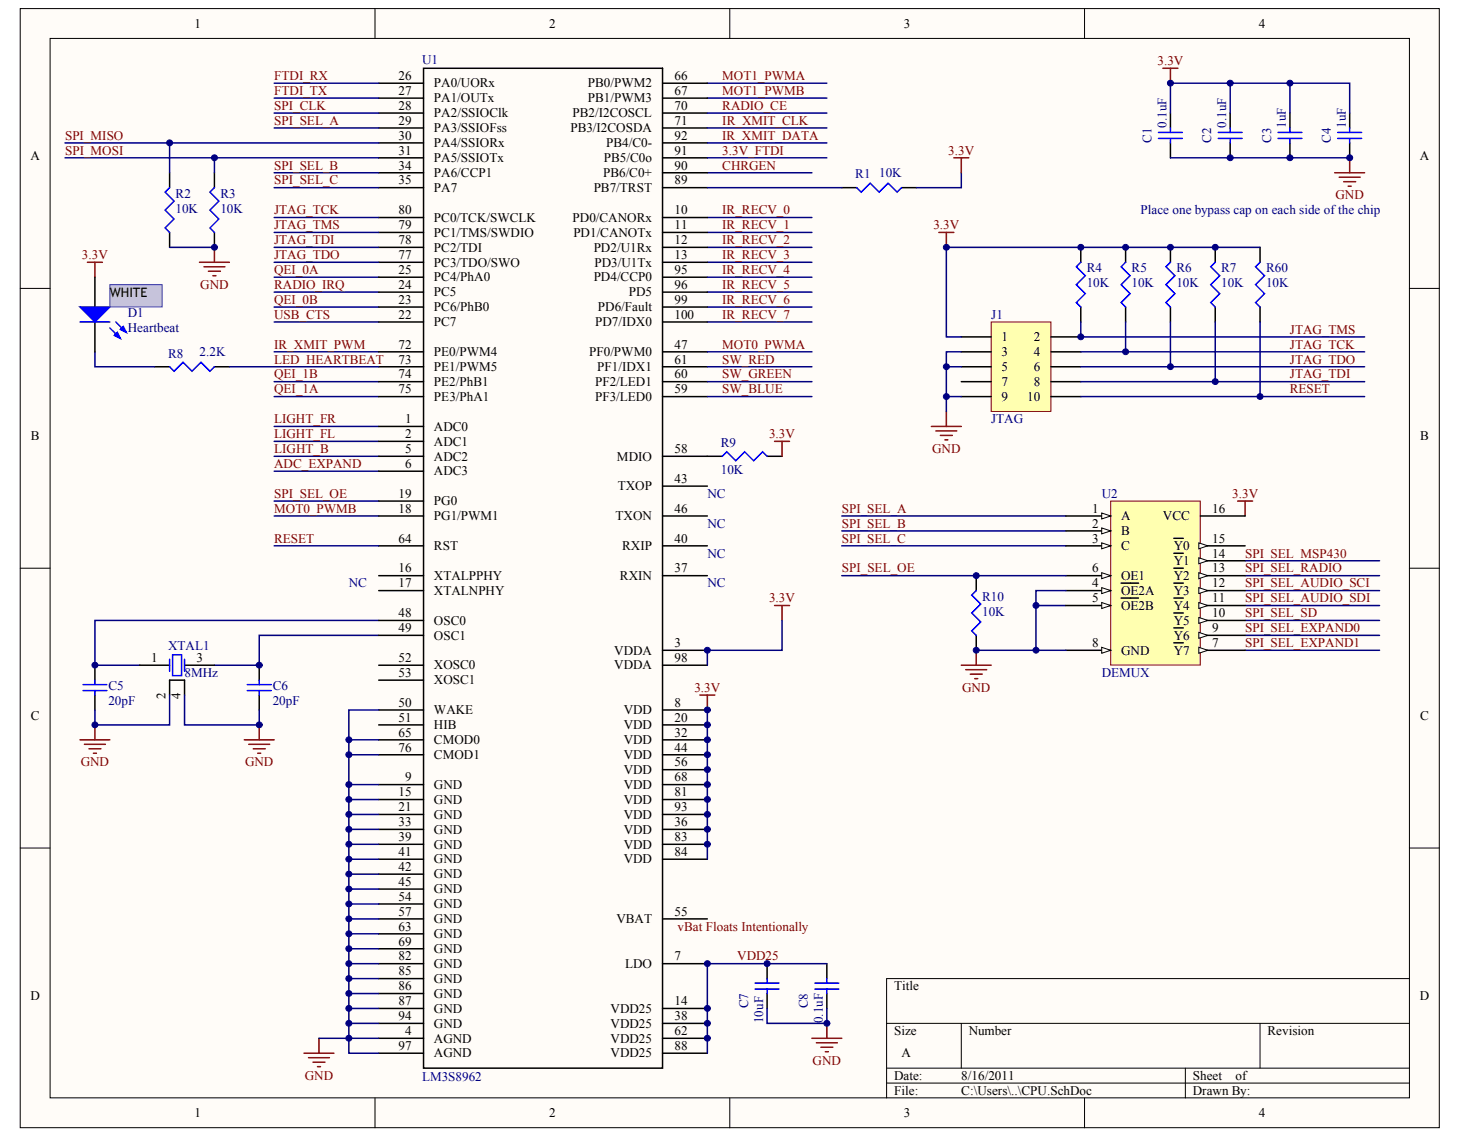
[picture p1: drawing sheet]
<svg xmlns="http://www.w3.org/2000/svg" width="258mm" height="201mm" viewBox="0 0 258 201" stroke-linecap="round" stroke-linejoin="round" font-family="sans-serif">
<g fill="#fffcf8" stroke="#000" stroke-width=".18">
<path d="M3.6 1.5h250.3v197.4h-250.3z"/>
<path d="M8.8 6.8h239.8v186.8h-239.8z"/>
</g>
<g fill="none" stroke="#000" stroke-width=".18">
<path d="M66.1 1.5v5.3M128.7 1.5v5.3M191.3 1.5v5.3M3.6 50.9h5.2M248.6 50.9h5.3M3.6 100.2h5.2M248.6 100.2h5.3M3.6 149.6h5.2M248.6 149.6h5.3M248.6 172.6h-92.2v21.1M66.1 193.7v5.2M128.7 193.7v5.2"/>
<path d="M156.4 180.5h92.2M156.4 188.4h92.2M156.4 191h92.2M169.6 180.5v7.9M191.3 193.7v5.2M209.1 188.4v5.3M222.3 180.5v7.9"/>
</g>
<g fill="none" stroke="#000" stroke-width=".26">
<path d="M206.4 19.9v2.7M217 19.9v2.7M227.5 19.9v2.7M238.1 19.9v2.7M206.4 25.2v2.6M217 25.2v2.6M227.5 25.2v2.6M238.1 25.2v2.6M27.3 64.7h2.6M37.8 64.7h2.7M16.7 117.3v2.7M45.7 117.3v2.7"/>
<path d="M16.7 122.6v2.6M45.7 122.6v2.6M135.3 170v2.6M135.3 175.2v2.7M145.8 170v2.6M145.8 175.2v2.7"/>
</g>
<g fill="none" stroke="#00f" stroke-width=".26">
<path d="M204.3 23.4h4.3M204.3 24.4h4.3M206.4 22.6v.8M206.4 24.4v.8M214.9 23.4h4.2M214.9 24.4h4.2M217 22.6v.8M217 24.4v.8M225.4 23.4h4.2M225.4 24.4h4.2M227.5 22.6v.8M227.5 24.4v.8"/>
<path d="M236 23.4h4.2M236 24.4h4.2M238.1 22.6v.8M238.1 24.4v.8M29.9 64.7l.8 .8 1.6-1.6 1.6 1.6 1.5-1.6 1.6 1.6 .8-.8M16.7 120v.8M45.7 120v.8M14.6 120.8h4.2M14.6 121.8h4.2M16.7 121.8v.8M43.6 120.8h4.2M43.6 121.8h4.2"/>
<path d="M45.7 121.8v.8M133.2 173.4h4.2M133.2 174.5h4.2M135.3 172.6v.8M135.3 174.5v.7M143.7 173.4h4.3M143.7 174.5h4.3M145.8 172.6v.8M145.8 174.5v.7"/>
</g>
<g fill="none" stroke="#800000" stroke-width=".26">
<path d="M205.1 12h2.7M206.4 12v2.7M235.4 30.5h5.3M236.2 31.3h3.7M237 32h2.1M237.8 32.8h.5M238.1 27.8v2.7M14.1 130.5h5.3M14.9 131.3h3.7M15.7 132.1h2.1M16.5 132.9h.5M16.7 127.9v2.6"/>
<path d="M43.1 130.5h5.3M43.9 131.3h3.7M44.7 132.1h2.1M45.5 132.9h.5M45.7 127.9v2.6M143.2 183.1h5.3M144 183.9h3.7M144.8 184.7h2.1M145.6 185.5h.5M145.8 180.5v2.6"/>
</g>
<g fill="none" stroke="#000080" stroke-width=".26">
<path d="M124.8 14.7h21M124.8 17.3h21M206.4 19.9v-5.2h31.7v5.2M217 14.7v5.2M227.5 14.7v5.2M124.8 30.5h18.4M124.8 38.4h18.4M206.4 27.8h31.7M48.4 48.9h18.4M48.4 51.5h18.4M48.4 54.2h18.4M48.4 56.8h18.4"/>
<path d="M124.8 51.5h18.4M124.8 54.2h18.4M124.8 56.8h18.4M124.8 41h18.4M124.8 43.6h18.4M124.8 46.3h18.4M48.4 62.1h18.4M48.4 67.3h18.4M48.4 70h18.4M48.4 75.2h18.4M48.4 77.9h18.4M48.4 80.5h18.4"/>
<path d="M48.4 83.1h18.4M48.4 88.4h18.4M48.4 91h18.4M66.8 109.4h-50.1v7.9h7.9M66.8 112.1h-21.1v5.2h-7.9M135.3 177.9v2.6h10.5v-2.6"/>
</g>
<path d="M174.8 56.8h10.6v15.8h-10.6z" fill="#ffffb0" stroke="#800000" stroke-width=".18"/>
<g fill="none" stroke="#000" stroke-width=".26">
<path d="M66.8 14.7h7.9M66.8 17.3h7.9M66.8 19.9h7.9M74.7 12h42.2v176.4h-42.2zM116.9 14.7h7.9M116.9 17.3h7.9M116.9 19.9h7.9M29.9 30.5v2.6M37.8 30.5v2.6M66.8 38.4h7.9M66.8 22.6h7.9M66.8 25.2h7.9"/>
<path d="M66.8 27.8h7.9M66.8 30.5h7.9M66.8 33.1h7.9M116.9 38.4h7.9M116.9 22.6h7.9M116.9 25.2h7.9M116.9 27.8h7.9M116.9 30.5h7.9M116.9 33.1h7.9M148.5 33.1h2.6M159 33.1h2.7M29.9 41v2.6"/>
<path d="M37.8 41v2.6M66.8 41h7.9M66.8 43.6h7.9M66.8 46.3h7.9M66.8 56.8h7.9M66.8 54.2h7.9M66.8 51.5h7.9M66.8 48.9h7.9M116.9 41h7.9M116.9 43.6h7.9M116.9 46.3h7.9M116.9 56.8h7.9"/>
<path d="M116.9 54.2h7.9M116.9 51.5h7.9M116.9 48.9h7.9M169.6 59.4h5.2M185.4 59.4h5.2M190.6 43.6v2.7M190.6 54.2v2.6M198.5 43.6v2.7M198.5 54.2v2.6M206.4 43.6v2.7M206.4 54.2v2.6M214.4 43.6v2.7"/>
<path d="M214.4 54.2v2.6M66.8 62.1h7.9M66.8 64.7h7.9M66.8 67.3h7.9M66.8 70h7.9M66.8 75.2h7.9M66.8 77.9h7.9M116.9 62.1h7.9M116.9 64.7h7.9M116.9 67.3h7.9M116.9 70h7.9M169.6 62.1h5.2"/>
<path d="M169.6 64.7h5.2M169.6 67.3h5.2M169.6 70h5.2M185.4 62.1h5.2M185.4 64.7h5.2M185.4 67.3h5.2M185.4 70h5.2M66.8 80.5h7.9M66.8 83.1h7.9M66.8 91h7.9M66.8 88.4h7.9M66.8 96.3h7.9"/>
<path d="M116.9 80.5h10.5M116.9 91h7.9M116.9 96.3h7.9M116.9 85.7h7.9M135.3 80.5h2.6M66.8 101.5h7.9M66.8 104.2h7.9M66.8 109.4h7.9M66.8 112.1h7.9M66.8 117.3h7.9M66.8 120h7.9M116.9 114.7h7.9"/>
<path d="M116.9 101.5h7.9M116.9 117.3h7.9M172.2 101.5v2.7M172.2 112.1v2.6M66.8 125.2h7.9M66.8 138.4h7.9M66.8 127.9h7.9M66.8 130.5h7.9M66.8 133.1h7.9M116.9 125.2h7.9M116.9 138.4h7.9M116.9 127.9h7.9"/>
<path d="M116.9 130.5h7.9M116.9 133.1h7.9M116.9 135.8h7.9M66.8 141h7.9M66.8 143.7h7.9M66.8 146.3h7.9M66.8 148.9h7.9M66.8 151.6h7.9M66.8 154.2h7.9M66.8 156.8h7.9M66.8 159.5h7.9M116.9 141h7.9"/>
<path d="M116.9 143.7h7.9M116.9 146.3h7.9M116.9 148.9h7.9M116.9 151.6h7.9M66.8 170h7.9M66.8 177.9h7.9M66.8 162.1h7.9M66.8 164.7h7.9M66.8 167.4h7.9M66.8 172.6h7.9M66.8 175.2h7.9M116.9 170h7.9"/>
<path d="M116.9 177.9h7.9M116.9 162.1h7.9M66.8 183.1h7.9M66.8 180.5h7.9M66.8 185.8h7.9M116.9 183.1h7.9M116.9 180.5h7.9M116.9 185.8h7.9"/>
</g>
<g fill="none" stroke="#000080" stroke-width=".26">
<path d="M48.4 14.7h18.4M48.4 17.3h18.4M48.4 19.9h18.4M124.8 19.9h21M11.5 25.2h18.4M11.5 27.8h26.3M48.4 30.5h18.4M48.4 22.6h18.4M48.4 33.1h18.4M48.4 38.4h18.4M66.8 27.8h-29v2.7M66.8 25.2h-36.9v5.3"/>
<path d="M124.8 22.6h21M124.8 33.1h23.7M124.8 25.2h21M124.8 27.8h21M169.6 30.5v2.6h-7.9M29.9 43.6h7.9M48.4 41h18.4M48.4 43.6h18.4M48.4 46.3h18.4M124.8 48.9h18.4M190.6 56.8v2.6h50.1M198.5 56.8v5.3"/>
<path d="M206.4 56.8v7.9M214.4 56.8v10.5M16.7 62.1v2.6h10.6M40.5 64.7h26.3M124.8 64.7h18.4M124.8 62.1h18.4M124.8 67.3h18.4M124.8 70h18.4M166.9 64.7h2.7M166.9 70v2.6M169.6 62.1h-2.7v7.9h2.7M190.6 64.7h50.1"/>
<path d="M190.6 62.1h50.1M190.6 67.3h50.1M190.6 70h50.1M48.4 96.3h18.4M148.5 96.3h39.5M148.5 91h39.5M148.5 93.6h39.5M219.6 98.9h23.7M137.9 109.4v5.3h-13.1v2.6M182.7 106.8h5.3M219.6 101.5h23.7M219.6 104.2h23.7"/>
<path d="M219.6 106.8h23.7M219.6 109.4h23.7M219.6 112.1h23.7M219.6 114.7h23.7M61.5 138.4h5.3M61.5 133.1h5.3M61.5 130.5h5.3M66.8 125.2h-5.3v57.9h5.3M124.8 125.2v26.4M61.5 159.5h5.3M61.5 156.8h5.3M61.5 154.2h5.3"/>
<path d="M61.5 151.6h5.3M61.5 148.9h5.3M61.5 146.3h5.3M61.5 143.7h5.3M61.5 141h5.3M61.5 177.9h5.3M61.5 175.2h5.3M61.5 172.6h5.3M61.5 170h5.3M61.5 167.4h5.3M61.5 164.7h5.3M61.5 162.1h5.3"/>
<path d="M145.8 170h-21v15.8M56.3 183.1h5.2v2.7h5.3M61.5 180.5h5.3"/>
</g>
<g fill="none" stroke="#800000" stroke-width=".26">
<path d="M168.2 27.8h2.7M169.6 27.8v2.7M15.4 46.3h2.7M16.7 46.3v2.6M35.2 46.3h5.3M36 47.1h3.7M36.8 47.8h2.1M37.6 48.6h.5M37.8 43.6v2.7M165.6 41h2.6M166.9 41v2.6M136.6 77.9h2.7"/>
<path d="M137.9 77.9v2.6M164.3 75.2h5.3M165.1 76h3.7M165.9 76.8h2.1M166.7 77.6h.5M166.9 72.6v2.6M218.3 88.4h2.6M219.6 88.4v2.6M136.6 106.8h2.7M137.9 106.8v2.6M169.6 117.3h5.2M170.4 118.1h3.6"/>
<path d="M171.1 118.9h2.2M171.9 119.7h.6M172.2 114.7v2.6M123.5 122.6h2.6M124.8 122.6v2.6M53.6 185.8h5.3M54.4 186.6h3.7M55.2 187.4h2.1M56 188.1h.5M56.3 183.1v2.7"/>
</g>
<path d="M29.9 33.1l-.8 .8 1.6 1.6-1.6 1.6 1.6 1.5-1.6 1.6 .8 .8M37.8 33.1l-.8 .8 1.6 1.6-1.6 1.6 1.6 1.5-1.6 1.6 .8 .8M151.1 33.1l.8 .8 1.6-1.6 1.6 1.6 1.6-1.6 1.5 1.6 .8-.8M190.6 46.3l-.7 .8 1.5 1.5-1.5 1.6 1.5 1.6-1.5 1.6 .7 .8M198.5 46.3l-.7 .8 1.5 1.5-1.5 1.6 1.5 1.6-1.5 1.6 .7 .8M206.4 46.3l-.7 .8 1.5 1.5-1.5 1.6 1.5 1.6-1.5 1.6 .7 .8M214.4 46.3l-.8 .8 1.5 1.5-1.5 1.6 1.5 1.6-1.5 1.6 .8 .8M127.4 80.5l.8-.8 1.6 1.6 1.6-1.6 1.5 1.6 1.6-1.6 .8 .8M172.2 104.2l-.8 .8 1.6 1.5-1.6 1.6 1.6 1.6-1.6 1.6 .8 .8" fill="none" stroke="#00f" stroke-width=".26"/>
<path d="M195.9 88.4h15.8v28.9h-15.8z" fill="#ffffb0" stroke="#800000" stroke-width=".18"/>
<g fill="none" stroke="#000" stroke-width=".26">
<path d="M188 91h7.9M188 93.6h7.9M188 96.3h7.9M207.1 97.6h1.6M207.1 95h1.6M211.7 91h7.9M211.7 96.3h7.9M211.7 98.9h7.9M188 104.2h7.9M188 106.8h7.9M188 101.5h7.9M188 114.7h7.9"/>
<path d="M197.8 102.9h3M197.8 105.5h3M207.1 102.9h1.6M207.1 105.5h1.6M207.1 113.4h1.6M207.1 110.8h1.6M207.1 108.1h1.6M207.1 100.2h1.6M211.7 104.2h7.9M211.7 106.8h7.9M211.7 101.5h7.9M211.7 114.7h7.9"/>
<path d="M211.7 112.1h7.9M211.7 109.4h7.9"/>
</g>
<g fill="#fffcf8" stroke="#000" stroke-width=".18">
<path d="M194.3 90.5l1.6 .5-1.6 .5z"/>
<path d="M194.3 93.1l1.6 .5-1.6 .6z"/>
<path d="M194.3 95.8l1.6 .5-1.6 .5z"/>
<path d="M194.3 101l1.6 .5-1.6 .6z"/>
<path d="M194.3 103.6l1.6 .6-1.6 .5z"/>
<path d="M194.3 106.3l1.6 .5-1.6 .5z"/>
<path d="M194.3 114.2l1.6 .5-1.6 .5z"/>
<path d="M211.5 114.2l1.5 .5-1.5 .5z"/>
<path d="M211.5 111.5l1.5 .6-1.5 .5z"/>
<path d="M211.5 108.9l1.5 .5-1.5 .6z"/>
<path d="M211.5 106.3l1.5 .5-1.5 .5z"/>
<path d="M211.5 103.6l1.5 .6-1.5 .5z"/>
<path d="M211.5 101l1.5 .5-1.5 .6z"/>
<path d="M211.5 98.4l1.5 .5-1.5 .5z"/>
<path d="M211.5 95.8l1.5 .5-1.5 .5z"/>
</g>
<path d="M16.7 48.9v5.3M16.7 56.8v5.3M222.3 43.6v2.7M222.3 54.2v2.6M24.6 117.3h5.3M32.6 117.3h5.2M29.9 122.6v-2.6h2.7v2.6" fill="none" stroke="#000" stroke-width=".26"/>
<g fill="#00f" stroke="#00f" stroke-width=".26">
<path d="M14.1 54.2h5.3l-2.7 2.6z"/>
<path d="M20.2 59.2l.5-.6 .5 1.1z"/>
<path d="M21.2 58.1l.5-.5 .6 1z"/>
</g>
<path d="M14.1 56.8h5.3M19.4 57.8l1.8 1.9M20.4 56.8l1.9 1.8M222.3 46.3l-.8 .8 1.5 1.5-1.5 1.6 1.5 1.6-1.5 1.6 .8 .8M29.9 116.3v2.1M30.4 115.5h1.6v3.7h-1.6zM32.6 116.3v2.1" fill="none" stroke="#00f" stroke-width=".26"/>
<path d="M222.3 43.6h-55.4v15.8h2.7M222.3 56.8v13.2M148.5 101.5h39.5M172.2 114.7h15.8M188 104.2h-5.3v10.5M29.9 122.6v5.3h-13.2v-2.7M32.6 122.6v5.3h13.1v-2.7" fill="none" stroke="#000080" stroke-width=".26"/>
<path d="M19.4 50.2h9.2v3.9h-9.2z" fill="#ccc3e1" stroke="#0075ad" stroke-width=".18"/>
<g fill="#000080" stroke="#000080" stroke-width=".18">
<circle cx="16.7" cy="127.9" r=".52"/>
<circle cx="16.7" cy="117.3" r=".52"/>
<circle cx="29.9" cy="25.2" r=".52"/>
<circle cx="37.8" cy="43.6" r=".52"/>
<circle cx="37.8" cy="27.8" r=".52"/>
<circle cx="45.7" cy="127.9" r=".52"/>
<circle cx="45.7" cy="117.3" r=".52"/>
<circle cx="61.5" cy="183.1" r=".52"/>
<circle cx="61.5" cy="180.5" r=".52"/>
<circle cx="61.5" cy="177.9" r=".52"/>
<circle cx="61.5" cy="175.2" r=".52"/>
<circle cx="61.5" cy="172.6" r=".52"/>
<circle cx="61.5" cy="170" r=".52"/>
<circle cx="61.5" cy="167.3" r=".52"/>
<circle cx="61.5" cy="164.7" r=".52"/>
<circle cx="61.5" cy="162.1" r=".52"/>
<circle cx="61.5" cy="159.4" r=".52"/>
<circle cx="61.5" cy="156.8" r=".52"/>
<circle cx="61.5" cy="154.2" r=".52"/>
<circle cx="61.5" cy="151.5" r=".52"/>
<circle cx="61.5" cy="148.9" r=".52"/>
<circle cx="61.5" cy="146.3" r=".52"/>
<circle cx="61.5" cy="143.6" r=".52"/>
<circle cx="61.5" cy="141" r=".52"/>
<circle cx="61.5" cy="138.4" r=".52"/>
<circle cx="61.5" cy="133.1" r=".52"/>
<circle cx="61.5" cy="130.5" r=".52"/>
<circle cx="124.8" cy="183.1" r=".52"/>
<circle cx="124.8" cy="180.5" r=".52"/>
<circle cx="124.8" cy="177.9" r=".52"/>
<circle cx="124.8" cy="170" r=".52"/>
<circle cx="124.8" cy="148.9" r=".52"/>
<circle cx="124.8" cy="146.3" r=".52"/>
<circle cx="124.8" cy="143.6" r=".52"/>
<circle cx="124.8" cy="141" r=".52"/>
<circle cx="124.8" cy="138.4" r=".52"/>
<circle cx="124.8" cy="135.7" r=".52"/>
<circle cx="124.8" cy="133.1" r=".52"/>
<circle cx="124.8" cy="130.5" r=".52"/>
<circle cx="124.8" cy="127.9" r=".52"/>
<circle cx="124.8" cy="125.2" r=".52"/>
<circle cx="124.8" cy="114.7" r=".52"/>
<circle cx="135.3" cy="170" r=".52"/>
<circle cx="145.9" cy="180.5" r=".52"/>
<circle cx="166.9" cy="69.9" r=".52"/>
<circle cx="166.9" cy="64.7" r=".52"/>
<circle cx="166.9" cy="43.6" r=".52"/>
<circle cx="172.2" cy="114.7" r=".52"/>
<circle cx="172.2" cy="101.5" r=".52"/>
<circle cx="182.7" cy="114.7" r=".52"/>
<circle cx="182.7" cy="106.8" r=".52"/>
<circle cx="190.6" cy="59.4" r=".52"/>
<circle cx="190.6" cy="43.6" r=".52"/>
<circle cx="198.6" cy="62" r=".52"/>
<circle cx="198.6" cy="43.6" r=".52"/>
<circle cx="206.5" cy="64.7" r=".52"/>
<circle cx="206.5" cy="43.6" r=".52"/>
<circle cx="206.5" cy="14.7" r=".52"/>
<circle cx="214.4" cy="67.3" r=".52"/>
<circle cx="214.4" cy="43.6" r=".52"/>
<circle cx="217" cy="27.8" r=".52"/>
<circle cx="217" cy="14.7" r=".52"/>
<circle cx="222.3" cy="69.9" r=".52"/>
<circle cx="227.5" cy="27.8" r=".52"/>
<circle cx="227.5" cy="14.7" r=".52"/>
<circle cx="238.1" cy="27.8" r=".52"/>
</g>
<g font-size="2.3">
<text x="34.3" y="4.9">1</text>
<text x="96.9" y="4.9">2</text>
<text x="159.4" y="4.9">3</text>
<text x="222" y="4.9">4</text>
<text x="70.3" y="14.1">26</text>
<text x="70.3" y="16.7">27</text>
<text x="76.6" y="15.4">PA0/UORx</text>
<text x="103.7" y="15.4">PB0/PWM2</text>
<text x="119" y="14.1">66</text>
<text x="119" y="16.7">67</text>
<text x="70.3" y="19.4">28</text>
<text x="70.3" y="22">29</text>
<text x="76.6" y="18.1">PA1/OUTx</text>
<text x="76.6" y="20.7">PA2/SSIOClk</text>
<text x="76.6" y="23.3">PA3/SSIOFss</text>
<text x="100.6" y="23.3">PB3/I2COSDA</text>
<text x="101" y="20.7">PB2/I2COSCL</text>
<text x="103.7" y="18.1">PB1/PWM3</text>
<text x="119" y="19.4">70</text>
<text x="119" y="22">71</text>
<text x="5.4" y="28.2">A</text>
<text x="70.3" y="24.6">30</text>
<text x="70.3" y="27.3">31</text>
<text x="70.3" y="29.9">34</text>
<text x="76.6" y="26">PA4/SSIORx</text>
<text x="76.6" y="28.6">PA5/SSIOTx</text>
<text x="106.5" y="28.6">PB5/C0o</text>
<text x="106.9" y="26">PB4/C0-</text>
<text x="119" y="29.9">90</text>
<text x="119" y="27.3">91</text>
<text x="119" y="24.6">92</text>
<text x="250.4" y="28.2">A</text>
<text x="70.3" y="32.5">35</text>
<text x="76.6" y="31.2">PA6/CCP1</text>
<text x="76.6" y="33.9">PA7</text>
<text x="104.7" y="33.9">PB7/TRST</text>
<text x="106.4" y="31.2">PB6/C0+</text>
<text x="119" y="32.5">89</text>
<text x="70.3" y="40.4">79</text>
<text x="70.3" y="37.8">80</text>
<text x="76.6" y="41.7">PC1/TMS/SWDIO</text>
<text x="76.6" y="39.1">PC0/TCK/SWCLK</text>
<text x="101" y="39.1">PD0/CANORx</text>
<text x="101.1" y="41.7">PD1/CANOTx</text>
<text x="119" y="37.8">10</text>
<text x="119" y="40.4">11</text>
<text x="70.3" y="45.7">77</text>
<text x="70.3" y="43.1">78</text>
<text x="76.6" y="47">PC3/TDO/SWO</text>
<text x="76.6" y="44.4">PC2/TDI</text>
<text x="104.7" y="44.4">PD2/U1Rx</text>
<text x="104.9" y="47">PD3/U1Tx</text>
<text x="119" y="43.1">12</text>
<text x="119" y="45.7">13</text>
<text x="19.4" y="52.4">WHITE</text>
<text x="70.3" y="53.6">23</text>
<text x="70.3" y="51">24</text>
<text x="70.3" y="48.3">25</text>
<text x="76.6" y="52.3">PC5</text>
<text x="76.6" y="49.6">PC4/PhA0</text>
<text x="104.7" y="49.6">PD4/CCP0</text>
<text x="110.9" y="52.3">PD5</text>
<text x="119" y="48.3">95</text>
<text x="119" y="51">96</text>
<text x="119" y="53.6">99</text>
<text x="70.3" y="56.2">22</text>
<text x="76.6" y="57.5">PC7</text>
<text x="76.6" y="54.9">PC6/PhB0</text>
<text x="105" y="57.5">PD7/IDX0</text>
<text x="105.5" y="54.9">PD6/Fault</text>
<text x="119" y="56.2">100</text>
<text x="70.3" y="61.5">72</text>
<text x="70.3" y="64.1">73</text>
<text x="76.6" y="62.8">PE0/PWM4</text>
<text x="76.6" y="65.4">PE1/PWM5</text>
<text x="103.9" y="62.8">PF0/PWM0</text>
<text x="105.4" y="65.4">PF1/IDX1</text>
<text x="119" y="61.5">47</text>
<text x="119" y="64.1">61</text>
<text x="176.7" y="60.2">1</text>
<text x="176.7" y="62.8">3</text>
<text x="176.7" y="65.4">5</text>
<text x="182.4" y="60.2">2</text>
<text x="182.4" y="62.8">4</text>
<text x="182.4" y="65.4">6</text>
<text x="70.3" y="66.8">74</text>
<text x="70.3" y="69.4">75</text>
<text x="76.6" y="68.1">PE2/PhB1</text>
<text x="76.6" y="70.7">PE3/PhA1</text>
<text x="105" y="70.7">PF3/LED0</text>
<text x="105" y="68.1">PF2/LED1</text>
<text x="119" y="69.4">59</text>
<text x="119" y="66.8">60</text>
<text x="176.7" y="68.1">7</text>
<text x="176.7" y="70.7">9</text>
<text x="181.2" y="70.7">10</text>
<text x="182.4" y="68.1">8</text>
<text x="5.4" y="77.6">B</text>
<text x="71.4" y="74.7">1</text>
<text x="71.4" y="77.3">2</text>
<text x="76.6" y="76">ADC0</text>
<text x="250.5" y="77.6">B</text>
<text x="71.4" y="79.9">5</text>
<text x="71.4" y="82.5">6</text>
<text x="76.6" y="78.6">ADC1</text>
<text x="76.6" y="81.2">ADC2</text>
<text x="76.6" y="83.9">ADC3</text>
<text x="108.8" y="81.2">MDIO</text>
<text x="119" y="79.9">58</text>
<text x="70.3" y="87.8">19</text>
<text x="76.6" y="89.1">PG0</text>
<text x="109" y="86.5">TXOP</text>
<text x="119" y="85.2">43</text>
<text x="70.3" y="90.4">18</text>
<text x="70.3" y="95.7">64</text>
<text x="76.6" y="91.8">PG1/PWM1</text>
<text x="108.6" y="91.8">TXON</text>
<text x="119" y="95.7">40</text>
<text x="119" y="90.4">46</text>
<text x="192.6" y="90.4">1</text>
<text x="192.6" y="93.1">2</text>
<text x="192.6" y="95.7">3</text>
<text x="197.8" y="91.8">A</text>
<text x="197.8" y="94.4">B</text>
<text x="205.1" y="91.8">VCC</text>
<text x="213.8" y="95.7">15</text>
<text x="213.8" y="90.4">16</text>
<text x="70.3" y="101">16</text>
<text x="76.6" y="97">RST</text>
<text x="109.8" y="97">RXIP</text>
<text x="119" y="101">37</text>
<text x="192.6" y="101">6</text>
<text x="197.8" y="97">C</text>
<text x="207.1" y="99.7">Y1</text>
<text x="207.1" y="97">Y0</text>
<text x="213.8" y="101">13</text>
<text x="213.8" y="98.3">14</text>
<text x="70.3" y="103.6">17</text>
<text x="76.6" y="102.3">XTALPPHY</text>
<text x="76.6" y="104.9">XTALNPHY</text>
<text x="109.4" y="102.3">RXIN</text>
<text x="192.6" y="103.6">4</text>
<text x="192.6" y="106.2">5</text>
<text x="197.8" y="104.9">OE2A</text>
<text x="197.8" y="107.6">OE2B</text>
<text x="197.8" y="102.3">OE1</text>
<text x="207.1" y="107.6">Y4</text>
<text x="207.1" y="104.9">Y3</text>
<text x="207.1" y="102.3">Y2</text>
<text x="213.8" y="106.2">11</text>
<text x="213.8" y="103.6">12</text>
<text x="70.3" y="108.9">48</text>
<text x="70.3" y="111.5">49</text>
<text x="76.6" y="110.2">OSC0</text>
<text x="76.6" y="112.8">OSC1</text>
<text x="207.1" y="112.8">Y6</text>
<text x="207.1" y="110.2">Y5</text>
<text x="213.8" y="111.5">9</text>
<text x="213.8" y="108.9">10</text>
<text x="26.6" y="116.8">1</text>
<text x="34.7" y="116.8">3</text>
<text x="70.3" y="116.8">52</text>
<text x="70.3" y="119.4">53</text>
<text x="76.6" y="118.1">XOSC0</text>
<text x="108.4" y="115.5">VDDA</text>
<text x="108.4" y="118.1">VDDA</text>
<text x="119" y="114.1">3</text>
<text x="119" y="116.8">98</text>
<text x="192.6" y="114.1">8</text>
<text x="197.8" y="115.5">GND</text>
<text x="207.1" y="115.5">Y7</text>
<text x="213.8" y="114.1">7</text>
<text x="29.2" y="123.3" transform="rotate(-90 29.2 123.3)">2</text>
<text x="31.9" y="123.3" transform="rotate(-90 31.9 123.3)">4</text>
<text x="70.3" y="124.7">50</text>
<text x="76.6" y="126">WAKE</text>
<text x="76.6" y="120.7">XOSC1</text>
<text x="110" y="126">VDD</text>
<text x="119" y="124.7">8</text>
<text x="5.4" y="127">C</text>
<text x="70.3" y="127.3">51</text>
<text x="70.3" y="129.9">65</text>
<text x="76.6" y="128.6">HIB</text>
<text x="76.6" y="131.2">CMOD0</text>
<text x="110" y="128.6">VDD</text>
<text x="110" y="131.2">VDD</text>
<text x="119" y="127.3">20</text>
<text x="119" y="129.9">32</text>
<text x="250.5" y="127">C</text>
<text x="70.3" y="132.6">76</text>
<text x="71.4" y="137.8">9</text>
<text x="76.6" y="133.9">CMOD1</text>
<text x="110" y="133.9">VDD</text>
<text x="110" y="136.5">VDD</text>
<text x="119" y="132.6">44</text>
<text x="119" y="135.2">56</text>
<text x="119" y="137.8">68</text>
<text x="70.3" y="140.5">15</text>
<text x="70.3" y="143.1">21</text>
<text x="76.6" y="139.1">GND</text>
<text x="76.6" y="141.8">GND</text>
<text x="110" y="139.1">VDD</text>
<text x="110" y="141.8">VDD</text>
<text x="119" y="140.5">81</text>
<text x="119" y="143.1">93</text>
<text x="70.3" y="145.7">33</text>
<text x="70.3" y="148.4">39</text>
<text x="76.6" y="144.4">GND</text>
<text x="76.6" y="147">GND</text>
<text x="76.6" y="149.7">GND</text>
<text x="110" y="147">VDD</text>
<text x="110" y="149.7">VDD</text>
<text x="110" y="144.4">VDD</text>
<text x="119" y="145.7">36</text>
<text x="119" y="148.4">83</text>
<text x="70.3" y="151">41</text>
<text x="70.3" y="153.6">42</text>
<text x="76.6" y="152.3">GND</text>
<text x="76.6" y="154.9">GND</text>
<text x="110" y="152.3">VDD</text>
<text x="119" y="151">84</text>
<text x="70.3" y="156.3">45</text>
<text x="70.3" y="158.9">54</text>
<text x="70.3" y="161.5">57</text>
<text x="76.6" y="157.6">GND</text>
<text x="76.6" y="160.2">GND</text>
<text x="119" y="161.5">55</text>
<text x="70.3" y="164.2">63</text>
<text x="70.3" y="166.8">69</text>
<text x="76.6" y="162.8">GND</text>
<text x="76.6" y="165.5">GND</text>
<text x="108.7" y="162.8">VBAT</text>
<text x="70.3" y="169.4">82</text>
<text x="70.3" y="172">85</text>
<text x="76.6" y="168.1">GND</text>
<text x="76.6" y="170.7">GND</text>
<text x="76.6" y="173.4">GND</text>
<text x="110.3" y="170.7">LDO</text>
<text x="119" y="169.4">7</text>
<text x="5.4" y="176.3">D</text>
<text x="70.3" y="174.7">86</text>
<text x="70.3" y="177.3">87</text>
<text x="70.3" y="179.9">94</text>
<text x="76.6" y="176">GND</text>
<text x="76.6" y="178.6">GND</text>
<text x="107.7" y="178.6">VDD25</text>
<text x="119" y="177.3">14</text>
<text x="119" y="179.9">38</text>
<text x="157.7" y="174.7">Title</text>
<text x="250.4" y="176.3">D</text>
<text x="70.3" y="185.2">97</text>
<text x="71.4" y="182.6">4</text>
<text x="76.6" y="183.9">AGND</text>
<text x="76.6" y="181.3">GND</text>
<text x="107.7" y="181.3">VDD25</text>
<text x="107.7" y="183.9">VDD25</text>
<text x="119" y="182.6">62</text>
<text x="119" y="185.2">88</text>
<text x="157.7" y="182.6">Size</text>
<text x="170.9" y="182.6">Number</text>
<text x="223.6" y="182.6">Revision</text>
<text x="76.6" y="186.5">AGND</text>
<text x="107.7" y="186.5">VDD25</text>
<text x="157.7" y="190.5">Date:</text>
<text x="159" y="186.5">A</text>
<text x="169.6" y="190.5">8/16/2011</text>
<text x="210.4" y="190.5">Sheet</text>
<text x="217.9" y="190.5">of</text>
<text x="34.3" y="197.1">1</text>
<text x="96.9" y="197.1">2</text>
<text x="157.7" y="193.1">File:</text>
<text x="159.4" y="197.1">3</text>
<text x="169.6" y="193.1">C:\Users\..\CPU.SchDoc</text>
<text x="210.4" y="193.1">Drawn By:</text>
<text x="222" y="197.1">4</text>
</g>
<g font-size="2.3" fill="#000080">
<text x="74.4" y="11.2">U1</text>
<text x="205.8" y="22.6" transform="rotate(-90 205.8 22.6)">0.1uF</text>
<text x="216.3" y="22.6" transform="rotate(-90 216.3 22.6)">0.1uF</text>
<text x="226.8" y="22.6" transform="rotate(-90 226.8 22.6)">1uF</text>
<text x="237.4" y="22.6" transform="rotate(-90 237.4 22.6)">1uF</text>
<text x="203.1" y="25.2" transform="rotate(-90 203.1 25.2)">C1</text>
<text x="213.7" y="25.2" transform="rotate(-90 213.7 25.2)">C2</text>
<text x="224.2" y="25.2" transform="rotate(-90 224.2 25.2)">C3</text>
<text x="234.7" y="25.2" transform="rotate(-90 234.7 25.2)">C4</text>
<text x="31" y="34.9">R2</text>
<text x="38.9" y="34.9">R3</text>
<text x="150.9" y="31.5">R1</text>
<text x="155.1" y="31.2">10K</text>
<text x="31" y="37.5">10K</text>
<text x="38.9" y="37.5">10K</text>
<text x="201.2" y="37.8">Place one bypass cap on each side of the chip</text>
<text x="191.7" y="50.7">10K</text>
<text x="191.7" y="48.1">R4</text>
<text x="199.6" y="50.7">10K</text>
<text x="199.6" y="48.1">R5</text>
<text x="207.5" y="50.7">10K</text>
<text x="207.5" y="48.1">R6</text>
<text x="215.4" y="50.7">10K</text>
<text x="215.4" y="48.1">R7</text>
<text x="223.3" y="50.7">10K</text>
<text x="223.3" y="48.1">R60</text>
<text x="22.5" y="56">D1</text>
<text x="22.5" y="58.6">Heartbeat</text>
<text x="174.8" y="56.2">J1</text>
<text x="29.7" y="63.1">R8</text>
<text x="35.2" y="62.8">2.2K</text>
<text x="174.8" y="74.7">JTAG</text>
<text x="127.1" y="83.6">10K</text>
<text x="127.1" y="78.9">R9</text>
<text x="124.8" y="87.8">NC</text>
<text x="194.3" y="87.8">U2</text>
<text x="124.8" y="93.1">NC</text>
<text x="124.8" y="98.3">NC</text>
<text x="61.5" y="103.6">NC</text>
<text x="124.8" y="103.6">NC</text>
<text x="173.3" y="106">R10</text>
<text x="173.3" y="108.6">10K</text>
<text x="29.7" y="114.7">XTAL1</text>
<text x="32.6" y="119.4">8MHz</text>
<text x="194.3" y="119.4">DEMUX</text>
<text x="19.1" y="124.4">20pF</text>
<text x="19.1" y="121.8">C5</text>
<text x="48.1" y="124.4">20pF</text>
<text x="48.1" y="121.8">C6</text>
<text x="132" y="177.9" transform="rotate(-90 132 177.9)">C7</text>
<text x="142.5" y="177.9" transform="rotate(-90 142.5 177.9)">C8</text>
<text x="134.6" y="180.5" transform="rotate(-90 134.6 180.5)">10uF</text>
<text x="145.1" y="180.5" transform="rotate(-90 145.1 180.5)">0.1uF</text>
<text x="74.4" y="190.7">LM3S8962</text>
</g>
<g font-size="2.3" fill="#800000">
<text x="204.2" y="11.5">3.3V</text>
<text x="48.4" y="14.1">FTDI_RX</text>
<text x="48.4" y="16.7">FTDI_TX</text>
<text x="127.4" y="14.1">MOT1_PWMA</text>
<text x="127.4" y="16.7">MOT1_PWMB</text>
<text x="48.4" y="19.4">SPI_CLK</text>
<text x="48.4" y="22">SPI_SEL_A</text>
<text x="127.4" y="22">IR_XMIT_CLK</text>
<text x="127.4" y="19.4">RADIO_CE</text>
<text x="11.5" y="24.6">SPI_MISO</text>
<text x="11.5" y="27.3">SPI_MOSI</text>
<text x="48.4" y="29.9">SPI_SEL_B</text>
<text x="127.4" y="24.6">IR_XMIT_DATA</text>
<text x="127.4" y="29.9">CHRGEN</text>
<text x="127.4" y="27.3">3.3V_FTDI</text>
<text x="167.3" y="27.3">3.3V</text>
<text x="48.4" y="32.5">SPI_SEL_C</text>
<text x="235.6" y="35.2">GND</text>
<text x="48.4" y="40.4">JTAG_TMS</text>
<text x="48.4" y="37.8">JTAG_TCK</text>
<text x="127.4" y="37.8">IR_RECV_0</text>
<text x="127.4" y="40.4">IR_RECV_1</text>
<text x="164.6" y="40.4">3.3V</text>
<text x="14.4" y="45.7">3.3V</text>
<text x="48.4" y="45.7">JTAG_TDO</text>
<text x="48.4" y="43.1">JTAG_TDI</text>
<text x="127.4" y="43.1">IR_RECV_2</text>
<text x="127.4" y="45.7">IR_RECV_3</text>
<text x="35.3" y="51">GND</text>
<text x="48.4" y="48.3">QEI_0A</text>
<text x="48.4" y="51">RADIO_IRQ</text>
<text x="48.4" y="53.6">QEI_0B</text>
<text x="127.4" y="48.3">IR_RECV_4</text>
<text x="127.4" y="51">IR_RECV_5</text>
<text x="127.4" y="53.6">IR_RECV_6</text>
<text x="48.4" y="56.2">USB_CTS</text>
<text x="127.4" y="56.2">IR_RECV_7</text>
<text x="227.5" y="58.9">JTAG_TMS</text>
<text x="48.4" y="61.5">IR_XMIT_PWM</text>
<text x="48.4" y="64.1">LED_HEARTBEAT</text>
<text x="127.4" y="61.5">MOT0_PWMA</text>
<text x="127.4" y="64.1">SW_RED</text>
<text x="227.5" y="61.5">JTAG_TCK</text>
<text x="227.5" y="64.1">JTAG_TDO</text>
<text x="48.4" y="66.8">QEI_1B</text>
<text x="48.4" y="69.4">QEI_1A</text>
<text x="127.4" y="66.8">SW_GREEN</text>
<text x="127.4" y="69.4">SW_BLUE</text>
<text x="227.5" y="66.8">JTAG_TDI</text>
<text x="227.5" y="69.4">RESET</text>
<text x="48.4" y="74.7">LIGHT_FR</text>
<text x="48.4" y="77.3">LIGHT_FL</text>
<text x="135.7" y="77.3">3.3V</text>
<text x="48.4" y="82.5">ADC_EXPAND</text>
<text x="48.4" y="79.9">LIGHT_B</text>
<text x="164.4" y="79.9">GND</text>
<text x="48.4" y="87.8">SPI_SEL_OE</text>
<text x="217.3" y="87.8">3.3V</text>
<text x="48.4" y="90.4">MOT0_PWMB</text>
<text x="48.4" y="95.7">RESET</text>
<text x="148.5" y="90.4">SPI_SEL_A</text>
<text x="148.5" y="93.1">SPI_SEL_B</text>
<text x="148.5" y="95.7">SPI_SEL_C</text>
<text x="148.5" y="101">SPI_SEL_OE</text>
<text x="219.6" y="98.3">SPI_SEL_MSP430</text>
<text x="219.6" y="101">SPI_SEL_RADIO</text>
<text x="135.7" y="106.2">3.3V</text>
<text x="219.6" y="106.2">SPI_SEL_AUDIO_SDI</text>
<text x="219.6" y="103.6">SPI_SEL_AUDIO_SCI</text>
<text x="219.6" y="108.9">SPI_SEL_SD</text>
<text x="219.6" y="111.5">SPI_SEL_EXPAND0</text>
<text x="219.6" y="114.1">SPI_SEL_EXPAND1</text>
<text x="122.5" y="122">3.3V</text>
<text x="169.7" y="122">GND</text>
<text x="14.2" y="135.2">GND</text>
<text x="43.2" y="135.2">GND</text>
<text x="119.5" y="164.2">vBat Floats Intentionally</text>
<text x="130" y="169.4">VDD25</text>
<text x="53.8" y="190.5">GND</text>
<text x="143.3" y="187.8">GND</text>
</g>
</svg>
